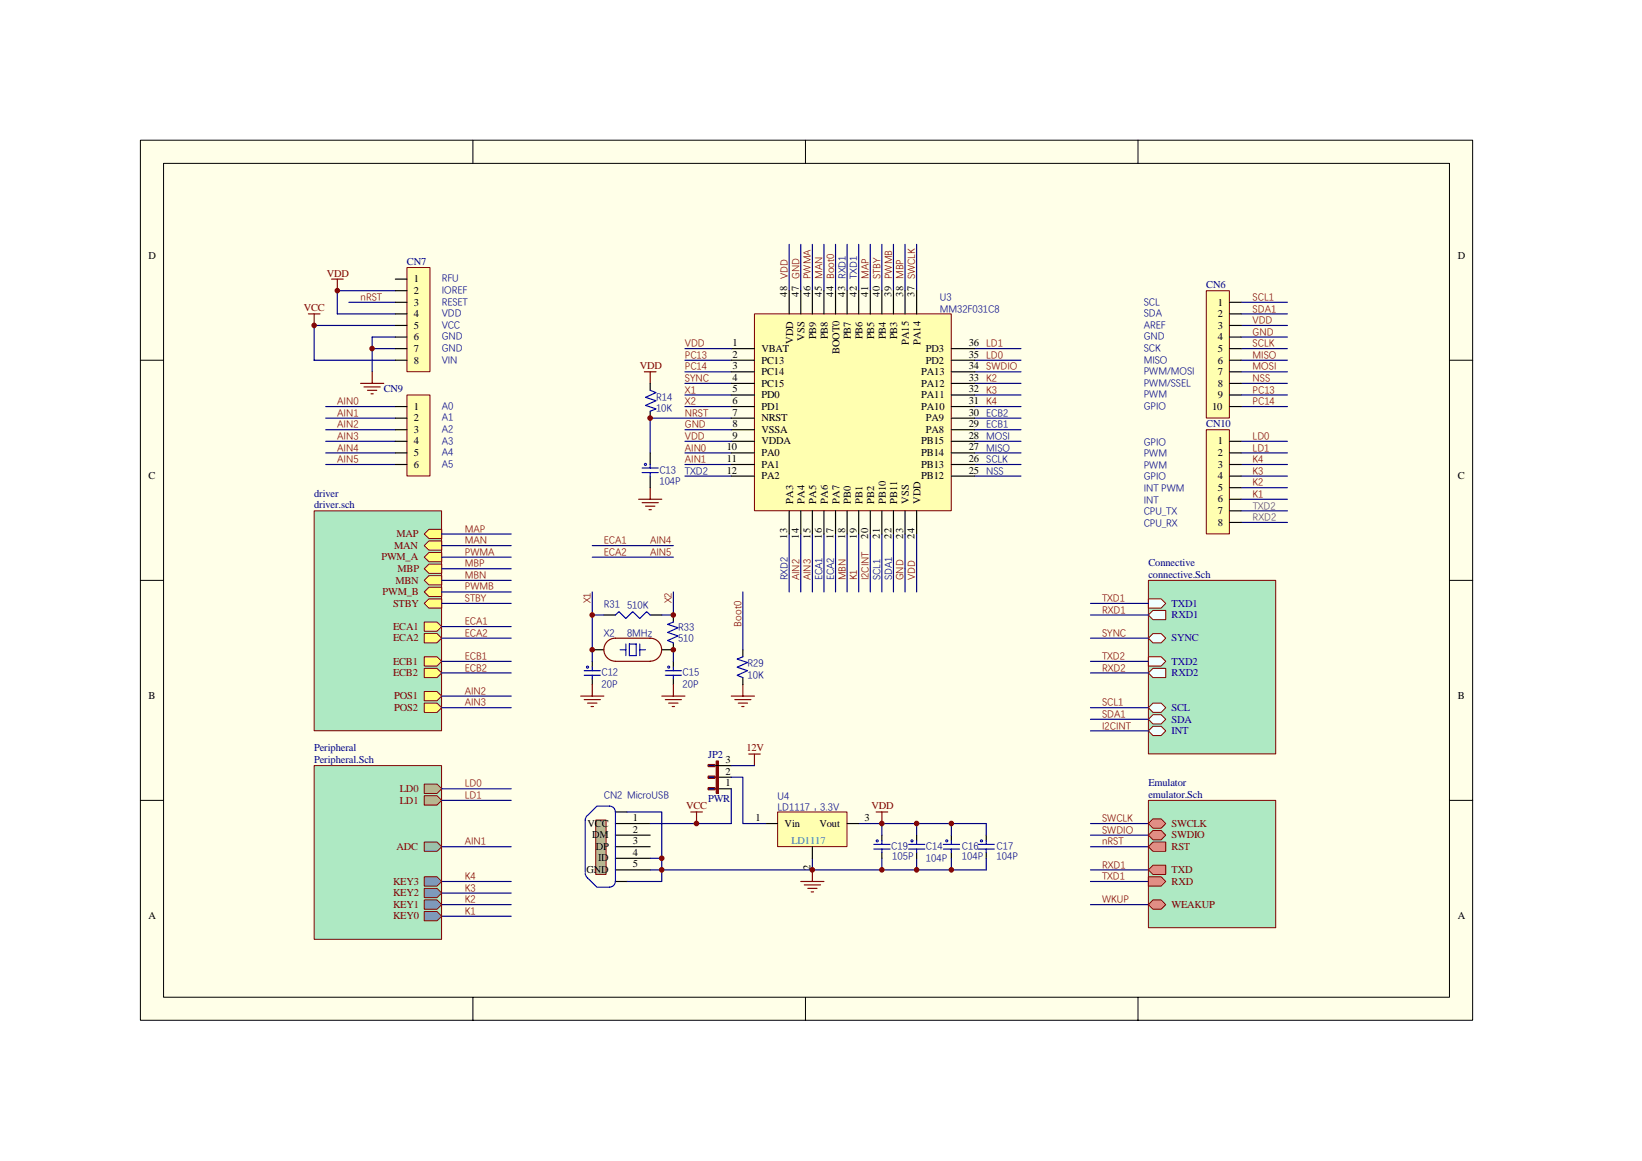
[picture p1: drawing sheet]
<svg xmlns="http://www.w3.org/2000/svg" width="297mm" height="210mm" viewBox="0 0 297 210" stroke-linecap="round" stroke-linejoin="round" font-family="sans-serif">
<path d="M25.4 25.4h241v159.1h-241z" fill="#ffffe8"/>
<g fill="none" stroke="#000" stroke-width=".18">
<path d="M25.4 25.4h241v159.1h-241zM29.6 29.5h232.6v150.9h-232.6zM85.6 25.4v4.1M145.7 25.4v4.1M205.9 25.4v4.1M25.4 65.2h4.2M262.2 65.2h4.2M25.4 105h4.2M262.2 105h4.2M25.4 144.8h4.2M262.2 144.8h4.2M85.6 180.4v4.2"/>
<path d="M145.7 180.4v4.2M205.9 180.4v4.2"/>
</g>
<g fill="none" stroke="#000080" stroke-width=".21">
<path d="M142.8 44.2v8.4M144.9 44.2v8.4M147 44.2v8.4M149.1 44.2v8.4M151.1 44.2v8.4M153.2 44.2v8.4M155.3 44.2v8.4M157.4 44.2v8.4M159.5 44.2v8.4M161.6 44.2v8.4M163.7 44.2v8.4M165.8 44.2v8.4"/>
<path d="M224.5 54.7h8.4M224.5 56.8h8.4M224.5 58.9h8.4M176.3 67.2h8.4M176.3 69.3h8.4M176.3 73.5h8.4M176.3 71.4h8.4M176.3 75.6h8.4M176.3 79.8h8.4M176.3 77.7h8.4M176.3 65.2h8.4M176.3 63.1h8.4"/>
<path d="M224.5 67.2h8.4M224.5 69.3h8.4M224.5 73.5h8.4M224.5 71.4h8.4M224.5 79.8h8.4M224.5 65.2h8.4M224.5 63.1h8.4M224.5 61h8.4M142.8 96.6v10.5M144.9 96.6v10.5M147 96.6v10.5M149.1 96.6v10.5"/>
<path d="M151.1 96.6v10.5M153.2 96.6v10.5M155.3 96.6v10.5M157.4 96.6v10.5M159.5 96.6v10.5M161.6 96.6v10.5M163.7 96.6v10.5M165.8 96.6v10.5M176.3 81.9h8.4M176.3 86.1h8.4M176.3 84h8.4M224.5 81.9h8.4"/>
<path d="M224.5 86.1h8.4M224.5 84h8.4M224.5 88.2h8.4M224.5 90.3h8.4M224.5 92.4h8.4M224.5 94.5h8.4M79.9 153.1h12.6M79.9 165.7h12.6M79.9 161.5h12.6M79.9 163.6h12.6"/>
</g>
<path d="M56.9 92.4h23v39.8h-23z" fill="#aee9c3"/>
<path d="M56.8 92.4h23.1v39.8h-23.1z" fill="none" stroke="#800000" stroke-width=".18"/>
<g fill="#ffff80" stroke="#800000" stroke-width=".18">
<path d="M76.7 125.1h2.4l.8 .8-.8 .8h-2.4z" fill-rule="evenodd"/>
<path d="M76.7 127.2h2.4l.8 .8-.8 .8h-2.4z" fill-rule="evenodd"/>
<path d="M76.7 100.8l.9-.9h2.3v1.7h-2.3z" fill-rule="evenodd"/>
<path d="M76.7 96.6l.9-.9h2.3v1.7h-2.3z" fill-rule="evenodd"/>
<path d="M77.6 106.2h2.3v1.7h-2.3l-.9-.8z" fill-rule="evenodd"/>
<path d="M76.7 98.7l.9-.9h2.3v1.7h-2.3z" fill-rule="evenodd"/>
<path d="M76.7 102.9l.9-.9h2.3v1.7h-2.3z" fill-rule="evenodd"/>
<path d="M76.7 105l.9-.9h2.3v1.7h-2.3z" fill-rule="evenodd"/>
<path d="M76.7 109.1l.9-.8h2.3v1.7h-2.3z" fill-rule="evenodd"/>
<path d="M76.7 114.6h2.4l.8 .8-.8 .9h-2.4z" fill-rule="evenodd"/>
<path d="M76.7 112.5h2.4l.8 .8-.8 .9h-2.4z" fill-rule="evenodd"/>
<path d="M76.7 120.9h2.4l.8 .8-.8 .9h-2.4z" fill-rule="evenodd"/>
<path d="M76.7 118.8h2.4l.8 .8-.8 .9h-2.4z" fill-rule="evenodd"/>
</g>
<path d="M79.9 159.4h12.6" fill="none" stroke="#000080" stroke-width=".21"/>
<path d="M56.9 138.5h23v31.4h-23z" fill="#aee9c3"/>
<path d="M56.8 138.5h23.1v31.4h-23.1z" fill="none" stroke="#800000" stroke-width=".18"/>
<path d="M76.7 152.3h2.4l.8 .8-.8 .9h-2.4z" fill-rule="evenodd" fill="#71d6c1" stroke="#800000" stroke-width=".18"/>
<g fill="#7bacd1" stroke="#800000" stroke-width=".18">
<path d="M76.7 162.8h2.4l.8 .8-.8 .8h-2.4z" fill-rule="evenodd"/>
<path d="M76.7 160.7h2.4l.8 .8-.8 .8h-2.4z" fill-rule="evenodd"/>
<path d="M76.7 164.9h2.4l.8 .8-.8 .8h-2.4z" fill-rule="evenodd"/>
<path d="M76.7 158.6h2.4l.8 .8-.8 .9h-2.4z" fill-rule="evenodd"/>
</g>
<g fill="#b7e36f" stroke="#800000" stroke-width=".18">
<path d="M76.7 141.8h2.4l.8 .9-.8 .8h-2.4z" fill-rule="evenodd"/>
<path d="M76.7 143.9h2.4l.8 .9-.8 .8h-2.4z" fill-rule="evenodd"/>
</g>
<g fill="none" stroke="#000080" stroke-width=".21">
<path d="M63.1 54.7h8.4M71.5 58.9h-14.7v6.3h14.7M71.5 52.6h-10.5v4.2h10.5M58.9 79.8h12.6M58.9 77.7h12.6M58.9 75.6h12.6M58.9 73.5h12.6M67.3 63.1h4.2M71.5 61h-4.2v6.2M58.9 84h12.6M58.9 81.9h12.6M79.9 144.8h12.6"/>
<path d="M79.9 142.7h12.6"/>
</g>
<path d="M55.8 56.8h2.1M56.8 56.8v2.1M60 50.5h2.1M61 50.5v2.1M65.2 69.3h4.2M65.8 70h3M66.5 70.6h1.7M67.1 71.2h.4M67.3 67.2v2.1" fill="none" stroke="#800000" stroke-width=".21"/>
<path d="M172.1 151v1.1M172.1 154.2v1" fill="none" stroke="#000" stroke-width=".21"/>
<path d="M170.6 153.6h3M170.6 152.7h3M172.1 152.1v.6M172.1 153.6v.6" fill="none" stroke="#00f" stroke-width=".21"/>
<path d="M171.1 151.9h.3v.3h-.3z" fill-rule="evenodd" fill="#c0c0c0" stroke="#00f" stroke-width=".18"/>
<path d="M178.4 151v1.1M178.4 154.2v1" fill="none" stroke="#000" stroke-width=".21"/>
<path d="M176.9 153.6h3M176.9 152.7h3M178.4 152.1v.6M178.4 153.6v.6" fill="none" stroke="#00f" stroke-width=".21"/>
<path d="M177.4 151.9h.3v.3h-.3z" fill-rule="evenodd" fill="#c0c0c0" stroke="#00f" stroke-width=".18"/>
<path d="M119.7 157.3h58.7M126 148.9h6.3M155.3 148.9h23.1v2.1M165.8 148.9v2.1M165.8 155.2v2.1M172.1 148.9v2.1" fill="none" stroke="#000080" stroke-width=".21"/>
<path d="M125 146.9h2.1M126 146.9v2M144.9 159.4h4.2M147 157.3v2.1M158.5 146.9h2.1M159.5 146.9v2M145.5 160h2.9M146.1 160.7h1.7M146.7 161.3h.5" fill="none" stroke="#800000" stroke-width=".21"/>
<path d="M159.5 151v1.1M159.5 154.2v1" fill="none" stroke="#000" stroke-width=".21"/>
<path d="M158.1 153.6h2.9M158.1 152.7h2.9M159.5 152.1v.6M159.5 153.6v.6" fill="none" stroke="#00f" stroke-width=".21"/>
<path d="M158.5 151.9h.3v.3h-.3z" fill-rule="evenodd" fill="#c0c0c0" stroke="#00f" stroke-width=".18"/>
<path d="M159.5 155.2v2.1M172.1 155.2v2.1" fill="none" stroke="#000080" stroke-width=".21"/>
<path d="M165.8 151v1.1M165.8 154.2v1" fill="none" stroke="#000" stroke-width=".21"/>
<path d="M164.4 153.6h2.9M164.4 152.7h2.9M165.8 152.1v.6M165.8 153.6v.6" fill="none" stroke="#00f" stroke-width=".21"/>
<path d="M164.8 151.9h.3v.3h-.3z" fill-rule="evenodd" fill="#c0c0c0" stroke="#00f" stroke-width=".18"/>
<path d="M147 155.2v2.1M159.5 148.9v2.1M178.4 155.2v2.1" fill="none" stroke="#000080" stroke-width=".21"/>
<path d="M140.7 146.9h12.5v6.2h-12.5z" fill="#ffffb0"/>
<path d="M140.7 146.9h12.5v6.2h-12.5z" fill="none" stroke="#800000" stroke-width=".18"/>
<path d="M138.6 148.9h2.1M147 153.1v2.1M153.2 148.9h2.1" fill="none" stroke="#000" stroke-width=".21"/>
<path d="M107.8 148.3h1.8v9.8h-1.8z" fill="#c8cc91"/>
<path d="M107.8 148.3h1.8v9.8h-1.8z" fill="none" stroke="#800000" stroke-width=".18"/>
<path d="M117.6 69.3v1.3M117.6 74.4v1.2M117.6 81.9v2.1M117.6 86.1v2.1M111.3 148.9h6.3M111.3 151h6.3M111.3 153.1h6.3M111.3 155.2h6.3M111.3 146.9h2.1M111.3 159.4h2.1M111.3 157.3h6.3" fill="none" stroke="#000" stroke-width=".21"/>
<path d="M117.6 70.6l1.1 .4-1.9 .9 1.9 .6-1.9 .8 1.9 .7-1.1 .4M116.2 85.5h2.9M116.2 84.6h2.9M117.6 84v.6M117.6 85.5v.6M105.9 157.9l.2 .6 1.9 2 2.3-.1a1.04 1.04 0 0 0 1-1M111.3 146.8a1.03 1.03 0 0 0-1-1h-2.3l-2 2-.1 .5v9.5M111.3 146.9v12.5" fill="none" stroke="#00f" stroke-width=".21"/>
<g fill="none" stroke="#000080" stroke-width=".21">
<path d="M123.9 65.2h8.4M123.9 67.2h8.4M123.9 69.3h8.4M123.9 71.4h8.4M123.9 73.5h8.4M132.3 75.6h-14.7v6.3M123.9 81.9h8.4M123.9 84h8.4M123.9 86.1h8.4M113.4 146.9h6.3v12.5h-6.3M117.6 148.9h8.4M117.6 157.3h2.1"/>
<path d="M117.6 155.2h2.1"/>
</g>
<path d="M116.6 67.2h2.1M117.6 67.2v2.1M115.5 90.3h4.2M116.2 90.9h2.9M116.8 91.5h1.7M117.4 92.2h.4M117.6 88.2v2.1" fill="none" stroke="#800000" stroke-width=".21"/>
<circle cx="116.8" cy="84" r=".2" fill="#c0c0c0" stroke="#00f" stroke-width=".18"/>
<path d="M136.5 56.8h35.6v35.6h-35.6z" fill="#ffffb0"/>
<path d="M136.5 56.8h35.6v35.6h-35.6z" fill="none" stroke="#800000" stroke-width=".18"/>
<g fill="none" stroke="#000" stroke-width=".21">
<path d="M142.8 52.6v4.2M144.9 52.6v4.2M147 52.6v4.2M149.1 52.6v4.2M151.1 52.6v4.2M153.2 52.6v4.2M155.3 52.6v4.2M157.4 52.6v4.2M159.5 52.6v4.2M161.6 52.6v4.2M163.7 52.6v4.2M165.8 52.6v4.2"/>
<path d="M132.3 63.1h4.2M132.3 65.2h4.2M132.3 67.2h4.2M132.3 69.3h4.2M132.3 71.4h4.2M132.3 73.5h4.2M132.3 75.6h4.2M132.3 77.7h4.2M132.3 79.8h4.2M172.1 63.1h4.2M172.1 65.2h4.2M172.1 67.2h4.2"/>
<path d="M172.1 69.3h4.2M172.1 71.4h4.2M172.1 73.5h4.2M172.1 75.6h4.2M172.1 77.7h4.2M172.1 79.8h4.2M132.3 81.9h4.2M132.3 84h4.2M132.3 86.1h4.2M142.8 92.4v4.2M144.9 92.4v4.2M147 92.4v4.2"/>
<path d="M149.1 92.4v4.2M151.1 92.4v4.2M153.2 92.4v4.2M155.3 92.4v4.2M157.4 92.4v4.2M159.5 92.4v4.2M161.6 92.4v4.2M163.7 92.4v4.2M165.8 92.4v4.2M172.1 81.9h4.2M172.1 84h4.2M172.1 86.1h4.2"/>
<path d="M107.1 117.5h2.1M107.1 119.6v1.1M119.7 117.5h2.1M134.4 117.5v1.3M107.1 122.8v1M134.4 122.6v1.2"/>
</g>
<g fill="#800000" stroke="#800000" stroke-width=".18">
<circle cx="56.8" cy="58.9" r=".41"/>
<circle cx="61" cy="52.6" r=".41"/>
<circle cx="67.3" cy="63" r=".41"/>
</g>
<path d="M107.1 98.7h14.7M107.1 100.8h14.7" fill="none" stroke="#000080" stroke-width=".21"/>
<path d="M111.3 115.4a2.08 2.08 0 0 0-2.1 2.1 2.08 2.08 0 0 0 2.1 2.1M111.3 119.6h6.3M111.3 115.4h6.3M117.6 115.4a2.08 2.08 0 0 1 2.1 2.1 2.08 2.08 0 0 1-2.1 2.1M132.3 125.9h4.2M132.9 126.5h2.9M133.6 127.2h1.6M134.2 127.8h.4M134.4 123.8v2.1" fill="none" stroke="#800000" stroke-width=".21"/>
<path d="M112.2 117.5h1M113.2 116.5v2.1M113.9 116.5h1.2v2.1h-1.2zM115.7 116.5v2.1M115.7 117.5h1.1M134.4 118.8l-1.1 .4 1.9 .6-1.9 .9 1.9 .6-1.9 .8 1.1 .5M105.7 122.1h2.9M105.7 121.3h2.9M107.1 120.7v.6M107.1 122.1v.7" fill="none" stroke="#00f" stroke-width=".21"/>
<circle cx="106.3" cy="120.7" r=".2" fill="#c0c0c0" stroke="#00f" stroke-width=".18"/>
<path d="M121.8 119.6v1.1M121.8 122.8v1" fill="none" stroke="#000" stroke-width=".21"/>
<path d="M120.4 122.1h2.9M120.4 121.3h2.9M121.8 120.7v.6M121.8 122.1v.7" fill="none" stroke="#00f" stroke-width=".21"/>
<path d="M120.8 120.5h.3v.3h-.3z" fill-rule="evenodd" fill="#c0c0c0" stroke="#00f" stroke-width=".18"/>
<path d="M109.2 111.2h2.1M117.6 111.2h2.1M121.8 111.2v1.3M121.8 116.3v1.2" fill="none" stroke="#000" stroke-width=".21"/>
<path d="M111.3 111.2l.7-.6 1.2 1.3 1.3-1.3 1.2 1.3 1.3-1.3 .6 .6M121.8 112.5l-1 .4 1.9 .6-1.9 .9 1.9 .6-1.9 .8 1 .5" fill="none" stroke="#00f" stroke-width=".21"/>
<path d="M105 125.9h4.2M105.7 126.5h2.9M106.3 127.2h1.7M106.9 127.8h.5M107.1 123.8v2.1M119.7 125.9h4.2M120.4 126.5h2.9M121 127.2h1.7M121.6 127.8h.4M121.8 123.8v2.1" fill="none" stroke="#800000" stroke-width=".21"/>
<g fill="none" stroke="#000080" stroke-width=".21">
<path d="M123.9 77.7h8.4M123.9 63.1h8.4M79.9 98.7h12.6M79.9 96.6h12.6M79.9 119.6h12.6M79.9 115.4h12.6M79.9 113.3h12.6M79.9 109.1h12.6M79.9 107.1h12.6M79.9 105h12.6M79.9 102.9h12.6M79.9 100.8h12.6"/>
<path d="M107.1 107.1v4.1M109.2 111.2h-2.1v8.4M121.8 107.1v4.1h-2.1M121.8 117.5v2.1M134.4 107.1v10.4M79.9 128h12.6M79.9 125.9h12.6M79.9 121.7h12.6M197.3 159.4h10.4M197.3 157.3h10.4M197.3 148.9h10.4M197.3 151h10.4"/>
<path d="M197.3 153.1h10.4M197.3 163.6h10.4"/>
</g>
<g fill="#800000" stroke="#800000" stroke-width=".18">
<circle cx="107.1" cy="117.5" r=".41"/>
<circle cx="121.8" cy="117.5" r=".41"/>
<circle cx="107.1" cy="111.2" r=".41"/>
<circle cx="121.8" cy="111.2" r=".41"/>
<circle cx="117.6" cy="75.6" r=".42"/>
</g>
<path d="M207.8 144.8h23v23h-23z" fill="#aee9c3"/>
<path d="M207.7 144.8h23.1v23h-23.1z" fill="none" stroke="#800000" stroke-width=".18"/>
<g fill="#ff8890" stroke="#800000" stroke-width=".18">
<path d="M208.6 148.1h1.5l.8 .8-.8 .9h-1.5l-.9-.9z" fill-rule="evenodd"/>
<path d="M208.6 150.2h1.5l.8 .8-.8 .9h-1.5l-.9-.9z" fill-rule="evenodd"/>
<path d="M208.6 152.3h2.3v1.7h-2.3l-.9-.9z" fill-rule="evenodd"/>
<path d="M207.7 158.6h2.4l.8 .8-.8 .9h-2.4z" fill-rule="evenodd"/>
<path d="M208.6 156.5h2.3v1.7h-2.3l-.9-.9z" fill-rule="evenodd"/>
<path d="M208.6 162.8h1.5l.8 .8-.8 .8h-1.5l-.9-.8z" fill-rule="evenodd"/>
</g>
<path d="M207.8 105h23v31.4h-23z" fill="#aee9c3"/>
<path d="M207.7 105h23.1v31.4h-23.1z" fill="none" stroke="#800000" stroke-width=".18"/>
<g fill="#f0ffff" stroke="#800000" stroke-width=".18">
<path d="M208.6 120.9h2.3v1.7h-2.3l-.9-.9z" fill-rule="evenodd"/>
<path d="M207.7 118.8h2.4l.8 .8-.8 .9h-2.4z" fill-rule="evenodd"/>
<path d="M208.6 110.4h2.3v1.7h-2.3l-.9-.9z" fill-rule="evenodd"/>
<path d="M207.7 108.3h2.4l.8 .8-.8 .9h-2.4z" fill-rule="evenodd"/>
<path d="M208.6 114.6h1.5l.8 .8-.8 .9h-1.5l-.9-.9z" fill-rule="evenodd"/>
<path d="M208.6 127.2h1.5l.8 .8-.8 .8h-1.5l-.9-.8z" fill-rule="evenodd"/>
<path d="M208.6 129.3h1.5l.8 .8-.8 .8h-1.5l-.9-.8z" fill-rule="evenodd"/>
<path d="M208.6 131.4h1.5l.8 .8-.8 .8h-1.5l-.9-.8z" fill-rule="evenodd"/>
</g>
<path d="M197.3 109.1h10.4M197.3 111.2h10.4M197.3 115.4h10.4M197.3 119.6h10.4M197.3 121.7h10.4M197.3 128h10.4M197.3 130.1h10.4M197.3 132.2h10.4" fill="none" stroke="#000080" stroke-width=".21"/>
<path d="M73.6 48.4h4.2v18.8h-4.2z" fill="#ffffb0"/>
<path d="M73.6 48.4h4.2v18.8h-4.2z" fill="none" stroke="#800000" stroke-width=".18"/>
<path d="M71.5 50.5h2.1M71.5 52.6h2.1M71.5 54.7h2.1M71.5 56.8h2.1M71.5 58.9h2.1M71.5 61h2.1M71.5 63.1h2.1M71.5 65.2h2.1" fill="none" stroke="#000" stroke-width=".21"/>
<path d="M73.6 71.5h4.2v14.6h-4.2z" fill="#ffffb0"/>
<path d="M73.6 71.4h4.2v14.7h-4.2z" fill="none" stroke="#800000" stroke-width=".18"/>
<path d="M71.5 73.5h2.1M71.5 75.6h2.1M71.5 77.7h2.1M71.5 79.8h2.1M71.5 81.9h2.1M71.5 84h2.1" fill="none" stroke="#000" stroke-width=".21"/>
<path d="M218.2 52.6h4.2v23h-4.2z" fill="#ffffb0"/>
<path d="M218.2 52.6h4.2v23h-4.2z" fill="none" stroke="#800000" stroke-width=".18"/>
<path d="M222.4 54.7h2.1M222.4 56.8h2.1M222.4 58.9h2.1M222.4 61h2.1M222.4 63.1h2.1M222.4 65.2h2.1M222.4 67.2h2.1M222.4 69.3h2.1M222.4 71.4h2.1M222.4 73.5h2.1" fill="none" stroke="#000" stroke-width=".21"/>
<path d="M218.2 77.7h4.2v18.9h-4.2z" fill="#ffffb0"/>
<path d="M218.2 77.7h4.2v18.9h-4.2zM129.6 137.6h.4v5.9h-.4z" fill="none" stroke="#800000" stroke-width=".18"/>
<path d="M222.4 79.8h2.1M222.4 81.9h2.1M222.4 84h2.1M222.4 86.1h2.1M222.4 88.2h2.1M222.4 90.3h2.1M222.4 92.4h2.1M222.4 94.5h2.1M128.1 142.7h4.2M128.1 140.6h4.2" fill="none" stroke="#000" stroke-width=".21"/>
<path d="M129.8 137.6v5.9" fill="none" stroke="#800000" stroke-width=".38"/>
<path d="M128.1 142.5h1.2v.4h-1.2z" fill="#000080"/>
<path d="M128.1 142.5h1.2v.4h-1.2z" fill="none" stroke="#800000" stroke-width=".18"/>
<path d="M128.1 140.4h1.2v.4h-1.2z" fill="#000080"/>
<path d="M128.1 140.4h1.2v.4h-1.2z" fill="none" stroke="#800000" stroke-width=".18"/>
<path d="M128.1 138.5h4.2" fill="none" stroke="#000" stroke-width=".21"/>
<path d="M128.1 138.3h1.2v.4h-1.2z" fill="#000080"/>
<path d="M128.1 138.3h1.2v.4h-1.2z" fill="none" stroke="#800000" stroke-width=".18"/>
<path d="M135.4 136.4h2.1M136.5 136.4v2.1" fill="none" stroke="#800000" stroke-width=".21"/>
<path d="M123.9 79.8h8.4M132.3 138.5h4.2M132.3 140.6h2.1v8.3h4.2M132.3 142.7v6.2" fill="none" stroke="#000080" stroke-width=".21"/>
<g fill="#800000" stroke="#800000" stroke-width=".18">
<circle cx="146.9" cy="157.3" r=".42"/>
<circle cx="159.5" cy="148.9" r=".41"/>
<circle cx="165.8" cy="148.9" r=".41"/>
<circle cx="172.1" cy="148.9" r=".41"/>
<circle cx="119.7" cy="157.3" r=".42"/>
<circle cx="165.8" cy="157.3" r=".41"/>
<circle cx="159.5" cy="157.3" r=".41"/>
<circle cx="172.1" cy="157.3" r=".41"/>
<circle cx="119.7" cy="155.2" r=".42"/>
<circle cx="126" cy="148.9" r=".42"/>
</g>
<g font-size="1.9">
<text x="26.9" y="46.9">D</text>
<text x="263.7" y="46.9">D</text>
<text x="74.9" y="51.1">1</text>
<text x="74.9" y="53.2">2</text>
<text x="142.4" y="53.6" transform="rotate(-90 142.4 53.6)">48 VDD</text>
<text x="144.5" y="53.6" transform="rotate(-90 144.5 53.6)">47 GND</text>
<text x="146.6" y="53.6" transform="rotate(-90 146.6 53.6)">46 PWMA</text>
<text x="148.7" y="53.6" transform="rotate(-90 148.7 53.6)">45 MAN</text>
<text x="150.8" y="53.6" transform="rotate(-90 150.8 53.6)">44 Boot0</text>
<text x="152.9" y="53.6" transform="rotate(-90 152.9 53.6)">43 RXD1</text>
<text x="155" y="53.6" transform="rotate(-90 155 53.6)">42 TXD1</text>
<text x="157.1" y="53.6" transform="rotate(-90 157.1 53.6)">41 MAP</text>
<text x="159.2" y="53.6" transform="rotate(-90 159.2 53.6)">40 STBY</text>
<text x="161.3" y="53.6" transform="rotate(-90 161.3 53.6)">39 PWMB</text>
<text x="163.4" y="53.6" transform="rotate(-90 163.4 53.6)">38 MBP</text>
<text x="165.5" y="53.6" transform="rotate(-90 165.5 53.6)">37 SWCLK</text>
<text x="74.9" y="55.3">3</text>
<text x="74.9" y="57.4">4</text>
<text x="74.9" y="59.5">5</text>
<text x="220.3" y="55.3">1</text>
<text x="220.3" y="57.4">2</text>
<text x="220.3" y="59.5">3</text>
<text x="74.9" y="61.6">6</text>
<text x="74.9" y="63.6">7</text>
<text x="74.9" y="65.7">8</text>
<text x="132.5" y="62.6">1</text>
<text x="132.5" y="64.7">2</text>
<text x="137.7" y="63.6">VBAT</text>
<text x="137.7" y="65.7">PC13</text>
<text x="143.5" y="62.2" transform="rotate(-90 143.5 62.2)">VDD</text>
<text x="145.6" y="61.6" transform="rotate(-90 145.6 61.6)">VSS</text>
<text x="147.7" y="61.4" transform="rotate(-90 147.7 61.4)">PB9</text>
<text x="149.8" y="61.4" transform="rotate(-90 149.8 61.4)">PB8</text>
<text x="151.8" y="64.1" transform="rotate(-90 151.8 64.1)">BOOT0</text>
<text x="153.9" y="61.4" transform="rotate(-90 153.9 61.4)">PB7</text>
<text x="156" y="61.4" transform="rotate(-90 156 61.4)">PB6</text>
<text x="158.1" y="61.4" transform="rotate(-90 158.1 61.4)">PB5</text>
<text x="160.2" y="61.4" transform="rotate(-90 160.2 61.4)">PB4</text>
<text x="162.3" y="61.4" transform="rotate(-90 162.3 61.4)">PB3</text>
<text x="164.4" y="62.4" transform="rotate(-90 164.4 62.4)">PA15</text>
<text x="166.5" y="62.4" transform="rotate(-90 166.5 62.4)">PA14</text>
<text x="167.5" y="65.7">PD2</text>
<text x="167.5" y="63.6">PD3</text>
<text x="175.3" y="64.7">35</text>
<text x="175.3" y="62.6">36</text>
<text x="220.3" y="61.6">4</text>
<text x="220.3" y="63.6">5</text>
<text x="220.3" y="65.7">6</text>
<text x="132.5" y="66.8">3</text>
<text x="132.5" y="68.9">4</text>
<text x="132.5" y="71">5</text>
<text x="137.7" y="67.8">PC14</text>
<text x="137.7" y="69.9">PC15</text>
<text x="166.7" y="69.9">PA12</text>
<text x="166.7" y="67.8">PA13</text>
<text x="175.3" y="71">32</text>
<text x="175.3" y="68.9">33</text>
<text x="175.3" y="66.8">34</text>
<text x="220.3" y="67.8">7</text>
<text x="220.3" y="69.9">8</text>
<text x="74.9" y="74.1">1</text>
<text x="74.9" y="76.2">2</text>
<text x="132.5" y="73.1">6</text>
<text x="132.5" y="75.2">7</text>
<text x="132.5" y="77.3">8</text>
<text x="137.7" y="72">PD0</text>
<text x="137.7" y="74.1">PD1</text>
<text x="137.7" y="76.2">NRST</text>
<text x="166.7" y="74.1">PA10</text>
<text x="166.7" y="72">PA11</text>
<text x="167.5" y="76.2">PA9</text>
<text x="175.3" y="77.3">29</text>
<text x="175.3" y="75.2">30</text>
<text x="175.3" y="73.1">31</text>
<text x="219.3" y="74.1">10</text>
<text x="220.3" y="72">9</text>
<text x="74.9" y="78.3">3</text>
<text x="74.9" y="80.4">4</text>
<text x="74.9" y="82.5">5</text>
<text x="131.5" y="81.4">10</text>
<text x="131.5" y="83.5">11</text>
<text x="132.5" y="79.4">9</text>
<text x="137.7" y="78.3">VSSA</text>
<text x="137.7" y="80.4">VDDA</text>
<text x="137.7" y="82.5">PA0</text>
<text x="166.7" y="82.5">PB14</text>
<text x="166.7" y="80.4">PB15</text>
<text x="167.5" y="78.3">PA8</text>
<text x="175.3" y="83.5">26</text>
<text x="175.3" y="81.4">27</text>
<text x="175.3" y="79.4">28</text>
<text x="220.3" y="80.4">1</text>
<text x="220.3" y="82.5">2</text>
<text x="26.9" y="86.7">C</text>
<text x="74.9" y="84.6">6</text>
<text x="131.5" y="85.6">12</text>
<text x="137.7" y="84.6">PA1</text>
<text x="137.7" y="86.7">PA2</text>
<text x="166.7" y="86.7">PB12</text>
<text x="166.7" y="84.6">PB13</text>
<text x="175.3" y="85.6">25</text>
<text x="220.3" y="84.6">3</text>
<text x="220.3" y="86.7">4</text>
<text x="220.3" y="88.8">5</text>
<text x="263.7" y="86.7">C</text>
<text x="143.5" y="91.1" transform="rotate(-90 143.5 91.1)">PA3</text>
<text x="145.6" y="91.1" transform="rotate(-90 145.6 91.1)">PA4</text>
<text x="147.7" y="91.1" transform="rotate(-90 147.7 91.1)">PA5</text>
<text x="149.8" y="91.1" transform="rotate(-90 149.8 91.1)">PA6</text>
<text x="151.8" y="91.1" transform="rotate(-90 151.8 91.1)">PA7</text>
<text x="153.9" y="91.1" transform="rotate(-90 153.9 91.1)">PB0</text>
<text x="156" y="91.1" transform="rotate(-90 156 91.1)">PB1</text>
<text x="158.1" y="91.1" transform="rotate(-90 158.1 91.1)">PB2</text>
<text x="160.2" y="91.1" transform="rotate(-90 160.2 91.1)">PB10</text>
<text x="162.3" y="91.1" transform="rotate(-90 162.3 91.1)">PB11</text>
<text x="164.4" y="91.1" transform="rotate(-90 164.4 91.1)">VSS</text>
<text x="166.5" y="91.1" transform="rotate(-90 166.5 91.1)">VDD</text>
<text x="220.3" y="90.9">6</text>
<text x="220.3" y="93">7</text>
<text x="220.3" y="95.1">8</text>
<text x="142.4" y="97.4" transform="rotate(-90 142.4 97.4)">13</text>
<text x="144.5" y="97.4" transform="rotate(-90 144.5 97.4)">14</text>
<text x="146.6" y="97.4" transform="rotate(-90 146.6 97.4)">15</text>
<text x="148.7" y="97.4" transform="rotate(-90 148.7 97.4)">16</text>
<text x="150.8" y="97.4" transform="rotate(-90 150.8 97.4)">17</text>
<text x="152.9" y="97.4" transform="rotate(-90 152.9 97.4)">18</text>
<text x="155" y="97.4" transform="rotate(-90 155 97.4)">19</text>
<text x="157.1" y="97.4" transform="rotate(-90 157.1 97.4)">20</text>
<text x="159.2" y="97.4" transform="rotate(-90 159.2 97.4)">21</text>
<text x="161.3" y="97.4" transform="rotate(-90 161.3 97.4)">22</text>
<text x="163.4" y="97.4" transform="rotate(-90 163.4 97.4)">23</text>
<text x="165.5" y="97.4" transform="rotate(-90 165.5 97.4)">24</text>
<text x="26.9" y="126.5">B</text>
<text x="263.7" y="126.5">B</text>
<text x="131.3" y="142.2">1</text>
<text x="131.3" y="140.1">2</text>
<text x="131.3" y="138">3</text>
<text x="106.3" y="149.5">VCC</text>
<text x="114.5" y="148.5">1</text>
<text x="136.7" y="148.5">1</text>
<text x="141.9" y="149.5">Vin</text>
<text x="148.2" y="149.5">Vout</text>
<text x="156.4" y="148.5">3</text>
<text x="107.1" y="151.6">DM</text>
<text x="107.8" y="153.7">DP</text>
<text x="108.2" y="155.8">ID</text>
<text x="114.5" y="152.7">3</text>
<text x="114.5" y="154.8">4</text>
<text x="114.5" y="150.6">2</text>
<text x="106.1" y="157.9">GND</text>
<text x="114.5" y="156.9">5</text>
<text x="146.6" y="157.3" transform="rotate(-90 146.6 157.3)">2</text>
<text x="26.9" y="166.3">A</text>
<text x="263.7" y="166.3">A</text>
</g>
<g font-size="1.9" fill="#000080">
<text x="73.6" y="47.9">CN7</text>
<text x="218.2" y="52.1">CN6</text>
<text x="69.4" y="71">CN9</text>
<text x="218.2" y="77.3">CN10</text>
<text x="56.8" y="89.8">driver</text>
<text x="56.8" y="91.9">driver.sch</text>
<text x="207.7" y="102.4">Connective</text>
<text x="207.7" y="104.5">connective.Sch</text>
<text x="56.8" y="135.9">Peripheral</text>
<text x="128.1" y="137.2">JP2</text>
<text x="56.8" y="138">Peripheral.Sch</text>
<text x="207.7" y="142.2">Emulator</text>
<text x="128.1" y="145.1">PWR</text>
<text x="207.7" y="144.3">emulator.Sch</text>
</g>
<g font-size="1.9" fill="#800000">
<text x="59.1" y="50">VDD</text>
<text x="54.9" y="56.3">VCC</text>
<text x="115.7" y="66.8">VDD</text>
<text x="69" y="101.3">PWM_A</text>
<text x="71.3" y="99.3">MAN</text>
<text x="71.7" y="97.2">MAP</text>
<text x="69.2" y="107.6">PWM_B</text>
<text x="71.5" y="105.5">MBN</text>
<text x="71.9" y="103.4">MBP</text>
<text x="71.1" y="109.7">STBY</text>
<text x="71.1" y="113.9">ECA1</text>
<text x="71.1" y="116">ECA2</text>
<text x="71.1" y="122.3">ECB2</text>
<text x="71.1" y="120.2">ECB1</text>
<text x="71.3" y="126.5">POS1</text>
<text x="71.3" y="128.6">POS2</text>
<text x="135" y="135.9">12V</text>
<text x="72.3" y="143.3">LD0</text>
<text x="72.3" y="145.4">LD1</text>
<text x="124.1" y="146.4">VCC</text>
<text x="157.6" y="146.4">VDD</text>
<text x="211.9" y="149.5">SWCLK</text>
<text x="71.7" y="153.7">ADC</text>
<text x="211.9" y="151.6">SWDIO</text>
<text x="211.9" y="153.7">RST</text>
<text x="71.1" y="160">KEY3</text>
<text x="211.9" y="160">RXD</text>
<text x="211.9" y="157.9">TXD</text>
<text x="71.1" y="164.2">KEY1</text>
<text x="71.1" y="162.1">KEY2</text>
<text x="71.1" y="166.3">KEY0</text>
<text x="211.9" y="164.2">WEAKUP</text>
</g>
<g font-size="1.9" fill="#0000bf">
<text x="211.9" y="111.8">RXD1</text>
<text x="211.9" y="109.7">TXD1</text>
<text x="211.9" y="116">SYNC</text>
<text x="211.9" y="122.3">RXD2</text>
<text x="211.9" y="120.2">TXD2</text>
<text x="211.9" y="128.6">SCL</text>
<text x="211.9" y="130.7">SDA</text>
<text x="211.9" y="132.8">INT</text>
</g>
<text font-size="1.9" fill="#009cca" x="143.2" y="152.7">LD1117</text>
<g font-size="1.8" fill="#000080">
<text x="79.9" y="50.9">RFU</text>
<text x="79.9" y="53">IOREF</text>
<text x="79.9" y="57.2">VDD</text>
<text x="79.9" y="59.3">VCC</text>
<text x="79.9" y="55.1">RESET</text>
<text x="170" y="56.3">MM32F031C8</text>
<text x="170" y="54.3">U3</text>
<text x="206.9" y="57.2">SDA</text>
<text x="206.9" y="59.3">AREF</text>
<text x="206.9" y="55.1">SCL</text>
<text x="79.9" y="65.6">VIN</text>
<text x="79.9" y="61.4">GND</text>
<text x="79.9" y="63.5">GND</text>
<text x="206.9" y="63.5">SCK</text>
<text x="206.9" y="61.4">GND</text>
<text x="206.9" y="65.6">MISO</text>
<text x="206.9" y="71.8">PWM</text>
<text x="206.9" y="69.8">PWM/SSEL</text>
<text x="206.9" y="67.7">PWM/MOSI</text>
<text x="79.9" y="73.9">A0</text>
<text x="79.9" y="76">A1</text>
<text x="118.7" y="72.3">R14</text>
<text x="118.7" y="74.4">10K</text>
<text x="178.4" y="75.2">ECB2</text>
<text x="178.4" y="77.3">ECB1</text>
<text x="206.9" y="73.9">GPIO</text>
<text x="79.9" y="78.1">A2</text>
<text x="79.9" y="80.2">A3</text>
<text x="79.9" y="82.3">A4</text>
<text x="178.4" y="83.6">SCLK</text>
<text x="178.4" y="81.5">MISO</text>
<text x="178.4" y="79.4">MOSI</text>
<text x="206.9" y="80.4">GPIO</text>
<text x="206.9" y="82.5">PWM</text>
<text x="79.9" y="84.4">A5</text>
<text x="119.3" y="85.5">C13</text>
<text x="119.3" y="87.6">104P</text>
<text x="123.9" y="85.7">TXD2</text>
<text x="178.4" y="85.7">NSS</text>
<text x="206.9" y="88.8">INT PWM</text>
<text x="206.9" y="86.7">GPIO</text>
<text x="206.9" y="84.6">PWM</text>
<text x="206.9" y="95.1">CPU_RX</text>
<text x="206.9" y="93">CPU_TX</text>
<text x="206.9" y="90.9">INT</text>
<text x="142.4" y="105" transform="rotate(-90 142.4 105)">RXD2</text>
<text x="148.7" y="105" transform="rotate(-90 148.7 105)">ECA1</text>
<text x="150.8" y="105" transform="rotate(-90 150.8 105)">ECA2</text>
<text x="159.1" y="105" transform="rotate(-90 159.1 105)">SCL1</text>
<text x="161.2" y="105" transform="rotate(-90 161.2 105)">SDA1</text>
<text x="109.2" y="109.8">R31</text>
<text x="113.4" y="110">510K</text>
<text x="122.7" y="114">R33</text>
<text x="109.2" y="115">X2</text>
<text x="113.4" y="115">8MHz</text>
<text x="122.7" y="115.8">510</text>
<text x="108.8" y="122.1">C12</text>
<text x="108.8" y="124.2">20P</text>
<text x="123.5" y="122.1">C15</text>
<text x="123.5" y="124.2">20P</text>
<text x="135.2" y="120.5">R29</text>
<text x="135.2" y="122.6">10K</text>
<text x="109.2" y="144.3">CN2 MicroUSB</text>
<text x="140.7" y="146.4">LD1117</text>
<text x="140.7" y="144.5">U4</text>
<text x="147.9" y="146.9" transform="rotate(-90 147.9 146.9)">-</text>
<text x="148.4" y="146.4">3.3V</text>
<text x="161.2" y="153.5">C19</text>
<text x="161.4" y="155.4">105P</text>
<text x="167.5" y="153.5">C14</text>
<text x="167.5" y="155.6">104P</text>
<text x="174" y="153.5">C16</text>
<text x="174" y="155.4">104P</text>
<text x="180.3" y="153.5">C17</text>
<text x="180.3" y="155.4">104P</text>
</g>
<g font-size="1.8" fill="#800000">
<text x="65.2" y="54.3">nRST</text>
<text x="226.6" y="54.3">SCL1</text>
<text x="226.6" y="56.3">SDA1</text>
<text x="226.6" y="58.4">VDD</text>
<text x="123.9" y="62.6">VDD</text>
<text x="123.9" y="64.7">PC13</text>
<text x="178.4" y="62.6">LD1</text>
<text x="178.4" y="64.7">LD0</text>
<text x="226.6" y="62.6">SCLK</text>
<text x="226.6" y="64.7">MISO</text>
<text x="226.6" y="60.5">GND</text>
<text x="123.9" y="68.9">SYNC</text>
<text x="123.9" y="71">X1</text>
<text x="123.9" y="66.8">PC14</text>
<text x="178.4" y="66.8">SWDIO</text>
<text x="178.4" y="68.9">K2</text>
<text x="178.4" y="71">K3</text>
<text x="226.6" y="68.9">NSS</text>
<text x="226.6" y="66.8">MOSI</text>
<text x="226.6" y="71">PC13</text>
<text x="61" y="77.3">AIN2</text>
<text x="61" y="73.1">AIN0</text>
<text x="61" y="75.2">AIN1</text>
<text x="123.9" y="73.1">X2</text>
<text x="123.9" y="75.2">NRST</text>
<text x="123.9" y="77.3">GND</text>
<text x="178.4" y="73.1">K4</text>
<text x="226.6" y="73.1">PC14</text>
<text x="61" y="83.6">AIN5</text>
<text x="61" y="81.5">AIN4</text>
<text x="61" y="79.4">AIN3</text>
<text x="123.9" y="81.5">AIN0</text>
<text x="123.9" y="83.6">AIN1</text>
<text x="123.9" y="79.4">VDD</text>
<text x="226.6" y="81.5">LD1</text>
<text x="226.6" y="79.4">LD0</text>
<text x="226.6" y="83.6">K4</text>
<text x="226.6" y="87.8">K2</text>
<text x="226.6" y="85.7">K3</text>
<text x="226.6" y="89.9">K1</text>
<text x="84.1" y="100.4">PWMA</text>
<text x="84.1" y="96.2">MAP</text>
<text x="84.1" y="98.3">MAN</text>
<text x="109.2" y="98.3">ECA1</text>
<text x="109.2" y="100.4">ECA2</text>
<text x="117.6" y="98.3">AIN4</text>
<text x="117.6" y="100.4">AIN5</text>
<text x="84.1" y="106.6">PWMB</text>
<text x="84.1" y="102.4">MBP</text>
<text x="84.1" y="104.5">MBN</text>
<text x="144.5" y="105" transform="rotate(-90 144.5 105)">AIN2</text>
<text x="146.6" y="105" transform="rotate(-90 146.6 105)">AIN3</text>
<text x="152.9" y="105" transform="rotate(-90 152.9 105)">MBN</text>
<text x="155" y="105" transform="rotate(-90 155 105)">K1</text>
<text x="157.1" y="105" transform="rotate(-90 157.1 105)">I2CINT</text>
<text x="163.3" y="105" transform="rotate(-90 163.3 105)">GND</text>
<text x="165.4" y="105" transform="rotate(-90 165.4 105)">VDD</text>
<text x="84.1" y="108.7">STBY</text>
<text x="84.1" y="112.9">ECA1</text>
<text x="106.8" y="109.1" transform="rotate(-90 106.8 109.1)">X1</text>
<text x="121.4" y="109.1" transform="rotate(-90 121.4 109.1)">X2</text>
<text x="134" y="113.3" transform="rotate(-90 134 113.3)">Boot0</text>
<text x="199.4" y="110.8">RXD1</text>
<text x="199.4" y="108.7">TXD1</text>
<text x="84.1" y="115">ECA2</text>
<text x="84.1" y="119.2">ECB1</text>
<text x="199.4" y="115">SYNC</text>
<text x="199.4" y="119.2">TXD2</text>
<text x="84.1" y="125.5">AIN2</text>
<text x="84.1" y="121.3">ECB2</text>
<text x="199.4" y="121.3">RXD2</text>
<text x="84.1" y="127.6">AIN3</text>
<text x="199.4" y="127.6">SCL1</text>
<text x="199.4" y="129.7">SDA1</text>
<text x="199.4" y="131.8">I2CINT</text>
<text x="84.1" y="142.2">LD0</text>
<text x="84.1" y="144.3">LD1</text>
<text x="199.4" y="148.5">SWCLK</text>
<text x="84.1" y="152.7">AIN1</text>
<text x="199.4" y="150.6">SWDIO</text>
<text x="199.4" y="152.7">nRST</text>
<text x="84.1" y="159">K4</text>
<text x="84.1" y="161.1">K3</text>
<text x="199.4" y="156.9">RXD1</text>
<text x="199.4" y="159">TXD1</text>
<text x="84.1" y="165.3">K1</text>
<text x="84.1" y="163.2">K2</text>
<text x="199.4" y="163.2">WKUP</text>
</g>
<g font-size="1.8" fill="#800080">
<text x="226.6" y="94.1">RXD2</text>
<text x="226.6" y="92">TXD2</text>
</g>
</svg>
